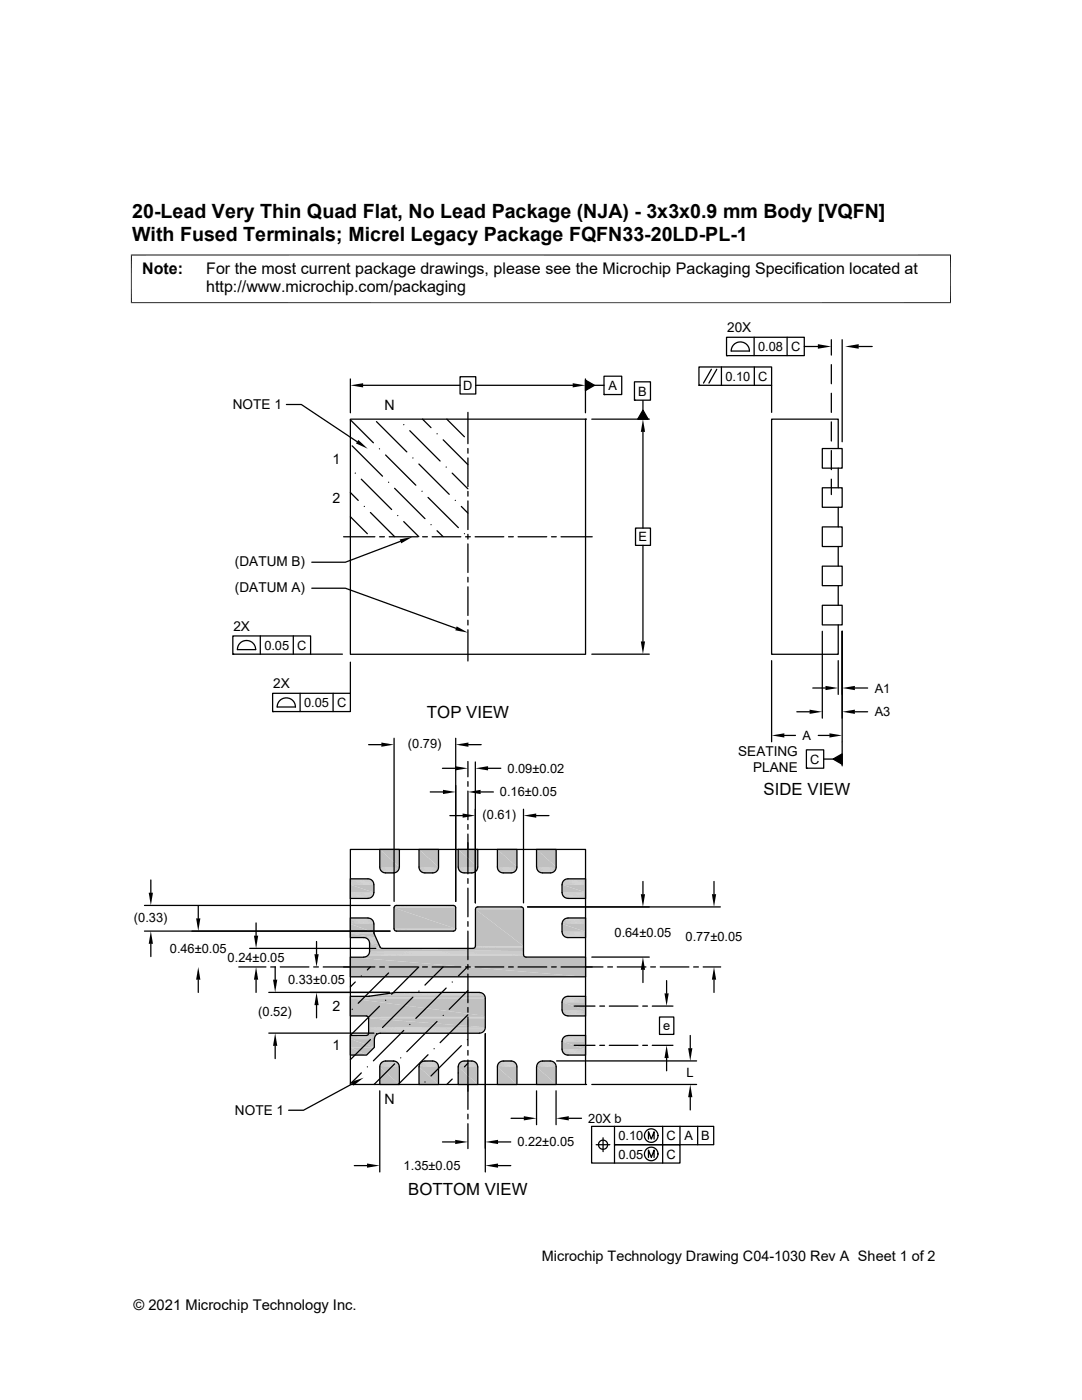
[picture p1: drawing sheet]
<svg xmlns="http://www.w3.org/2000/svg" width="216mm" height="279mm" viewBox="0 0 216 279" stroke-linecap="round" stroke-linejoin="round" font-family="sans-serif">
<g fill="none" stroke="#000" stroke-width=".25">
<path d="M69.9 83.8l4.6 4.6M69.9 83.7h46.9v46.9h-46.9zM69.9 98.3l1.6 1.6M70.3 89l6 6M70.9 94.4h.1M72.1 95.6l6 6.1M75.1 84.1l6.1 6.1M75.7 89.6h.1M76.9 90.8l6.1 6M77.5 96.2h.1M78.7 97.5l6.1 6M80.6 84.8h.1"/>
<path d="M81.8 86l6 6M82.4 91.4h.1M83.6 92.6l6 6.1M84.2 98h.1M84.3 83.7l1.7 1.6M85.4 99.3l6.1 6M87.2 86.6h.1M88.4 87.8l5 4.9M89 93.2h.1M89.2 83.7l3.5 3.5M90.2 94.4l3.2 3.2M90.8 99.9h.1"/>
<path d="M116.8 83.7h.1M164.1 97.3h3.9v3.9h-3.9zM164.1 89.5h3.9v3.9h-3.9zM167.3 89.5v-5.8h-13.3v46.9h13.3v-5.9M167.3 93.4v3.9M69.9 103.1l3.4 3.4M72.7 101.1h.1M73.9 102.3l4.8 4.8M79.4 102.9h.1M80.6 104.1l3 3M86 104.7h.1M87.2 105.9l1.2 1.2"/>
<path d="M92.1 101.1l1.3 1.3M92.7 106.5h.1M164.1 113h3.9v3.9h-3.9zM164.1 105.2h3.9v3.9h-3.9zM167.3 101.2v4M167.3 109.1v3.9M167.3 116.9v3.9M164.1 120.8h3.9v3.9h-3.9zM69.9 169.5h46.9v46.9h-46.9zM116.8 216.4h.1"/>
</g>
<g fill="#c0c0c0">
<path d="M107.1 169.5l3.9 3.5h-3.9z"/>
<path d="M107.1 169.5h3.9v3.5z"/>
<path d="M99.3 169.5l3.8 3.5h-3.8z"/>
<path d="M99.3 169.5h3.8v3.5z"/>
<path d="M91.4 169.5l3.9 3.5h-3.9z"/>
<path d="M91.4 169.5h3.9v3.5z"/>
<path d="M83.6 169.5l3.9 3.5h-3.9z"/>
<path d="M83.6 169.5h3.9v3.5z"/>
<path d="M75.8 169.5l3.9 3.5h-3.9z"/>
<path d="M75.8 169.5h3.9v3.5z"/>
</g>
<path d="M75.8 173.1h3.9M83.6 173.1h3.9M91.4 173.1h3.9M99.3 173.1h3.8M107.1 173.1h3.9" fill="none" stroke="#c0c0c0" stroke-width=".21"/>
<g fill="none" stroke="#c0c0c0" stroke-width=".2">
<path d="M75.8 173.3h3.9M75.8 173.5h3.8M75.9 173.7h3.6M76.1 173.9h3.3M76.2 174h3.1M76.4 174.1h2.7M76.5 174.2h2.4M83.6 173.3h3.9M83.7 173.5h3.7M83.8 173.7h3.6M83.9 173.9h3.3M84 174h3.1"/>
<path d="M84.2 174.1h2.7M84.4 174.2h2.3M91.4 173.3h3.9M91.5 173.5h3.8M91.6 173.7h3.6M91.7 173.9h3.4M91.8 174h3.1M92 174.1h2.7M92.2 174.2h2.4M99.3 173.3h3.8M99.3 173.5h3.8M99.4 173.7h3.6"/>
<path d="M99.5 173.9h3.4M99.7 174h3M99.8 174.1h2.8M100 174.2h2.4M107.1 173.3h3.9M107.1 173.5h3.8M107.2 173.7h3.6M107.3 173.9h3.4M107.5 174h3.1M107.7 174.1h2.7M107.8 174.2h2.4"/>
</g>
<g fill="#c0c0c0">
<path d="M108 174.2h1.8z"/>
<path d="M108 174.2h2z"/>
<path d="M100.2 174.2h1.8z"/>
<path d="M100.2 174.2h2z"/>
<path d="M92.4 174.2h1.7z"/>
<path d="M92.4 174.2h2z"/>
<path d="M84.6 174.2h1.7z"/>
<path d="M84.6 174.2h2z"/>
<path d="M76.8 174.2h1.7z"/>
<path d="M76.8 174.2h1.9z"/>
</g>
<g fill="none" stroke="#c0c0c0" stroke-width=".2">
<path d="M69.9 175.4h3.7M69.9 175.4h3.9M69.9 175.5h4.1M69.9 175.6h4.3M69.9 175.7h4.4M69.9 175.9h4.5M69.9 176.1h4.6M69.9 176.5h4.7M112.1 176.5h4.7M112.2 176.1h4.6M112.3 175.9h4.5M112.4 175.7h4.4"/>
<path d="M112.6 175.6h4.2M112.7 175.5h4.1M112.9 175.4h3.9M113.1 175.4h3.7"/>
</g>
<path d="M69.9 176.3h4.7M112.2 176.3h4.6" fill="none" stroke="#c0c0c0" stroke-width=".21"/>
<g fill="#c0c0c0">
<path d="M112.1 176.6l4.7 1.5h-4.7z"/>
<path d="M112.1 176.6h4.7v1.5z"/>
<path d="M69.9 176.6l4.7 1.5h-4.7z"/>
<path d="M69.9 176.6h4.7v1.5z"/>
</g>
<path d="M69.9 178.2h4.7M112.1 178.2h4.7M69.9 184.3h4.7M112.1 184.3h4.7" fill="none" stroke="#c0c0c0" stroke-width=".21"/>
<g fill="none" stroke="#c0c0c0" stroke-width=".2">
<path d="M69.9 178.4h4.7M69.9 178.6h4.6M69.9 178.8h4.5M69.9 179h4.4M69.9 179.1h4.3M69.9 179.2h4.1M69.9 179.2h3.9M69.9 179.3h3.7M112.2 178.4h4.6M112.2 178.6h4.6M112.3 178.8h4.5M112.4 179h4.4"/>
<path d="M112.6 179.1h4.2M112.7 179.2h4.1M112.9 179.2h3.9M113.1 179.3h3.7M69.9 183.2l3.9 .1M69.9 183.3h4.1M69.9 183.4h4.3M69.9 183.5h4.4M69.9 183.7h4.5M69.9 183.9h4.6M69.9 184.1h4.7M78.6 181.1h12.3"/>
<path d="M78.7 181h12.2M78.7 180.9h12.2M78.7 180.8h12.1M78.8 180.8h12M78.9 180.8h11.8M94.9 181.4h9.6M94.9 181.3h9.5M94.9 181.2h9.5M95 181.1h9.4M95 181.1h9.3M95.1 181h9.1M112.2 184.1h4.6"/>
<path d="M112.2 183.9h4.6M112.3 183.7h4.5M112.4 183.5h4.4M112.6 183.4h4.2M112.7 183.3h4.1M112.9 183.3h3.9"/>
</g>
<g fill="#c0c0c0">
<path d="M78.6 181.2l12.3 4.2h-12.3z"/>
<path d="M78.6 181.2h12.3v4.2z"/>
</g>
<path d="M78.6 185.4h12.3M78.6 185.5h12.3M78.7 185.6h12.2M78.7 185.7h12.1M78.8 185.7h12M78.9 185.8h11.8M78.9 185.8h11.7" fill="none" stroke="#c0c0c0" stroke-width=".2"/>
<g fill="#c0c0c0">
<path d="M112.1 184.4l4.7 1.5h-4.7z"/>
<path d="M112.1 184.4h4.7v1.5z"/>
<path d="M69.9 184.4l4.7 1.7h-4.7z"/>
<path d="M69.9 184.4h4.7v1.7z"/>
</g>
<path d="M69.9 186.1h4.7M69.9 186.2h4.7M69.9 186.3h4.7M112.1 186h4.7M112.2 186.2h4.6M112.2 186.4h4.6M112.3 186.6h4.5M112.4 186.8h4.4M112.6 186.9h4.2M112.7 187h4.1M112.9 187.1h3.9M113.1 187.1h3.7" fill="none" stroke="#c0c0c0" stroke-width=".2"/>
<g fill="#c0c0c0">
<path d="M69.9 186.3l5.1 .8h-5.1z"/>
<path d="M69.9 186.3h4.7l.4 .8z"/>
</g>
<path d="M72.6 187.1h2.4M72.8 187.2h2.2M73 187.2h2.1" fill="none" stroke="#c0c0c0" stroke-width=".2"/>
<g fill="#c0c0c0">
<path d="M73.2 187.3l1.9 .1h-1.8z"/>
<path d="M73.2 187.3h1.9v.1z"/>
<path d="M73.3 187.4l1.9 .1h-1.7z"/>
<path d="M73.3 187.4h1.8l.1 .1z"/>
<path d="M73.5 187.5l1.8 .2h-1.7z"/>
<path d="M73.5 187.5h1.7l.1 .2z"/>
<path d="M73.6 187.7l1.8 .2h-1.7z"/>
<path d="M73.6 187.7h1.7l.1 .2z"/>
<path d="M73.7 187.9l1.7 .2h-1.7z"/>
<path d="M73.7 187.9h1.7v.2z"/>
<path d="M73.7 188.1l1.8 .2h-1.8z"/>
<path d="M73.7 188.1h1.7l.1 .2z"/>
<path d="M94.9 181.5l9.6 7.3h-9.6z"/>
<path d="M94.9 181.5h9.6v7.3z"/>
</g>
<path d="M94.8 188.9h9.7M94.8 188.8h9.7" fill="none" stroke="#c0c0c0" stroke-width=".2"/>
<g fill="#c0c0c0">
<path d="M73.7 188.3l2.1 .7h-2.1z"/>
<path d="M73.7 188.3h1.8l.3 .7z"/>
</g>
<path d="M73.7 189h2.2M73.7 189.1h2.2M73.7 189.2h2.3M73.7 189.2h2.4M73.7 189.2l2.6 .1M94.4 189.3h10.1M94.6 189.2h9.9M94.7 189.1h9.8M94.8 189h9.7" fill="none" stroke="#c0c0c0" stroke-width=".2"/>
<g fill="#c0c0c0">
<path d="M73.7 189.3l30.8 .5h-30.8z"/>
<path d="M73.7 189.3h30.8v.5z"/>
</g>
<path d="M73.7 189.9h30.8" fill="none" stroke="#c0c0c0" stroke-width=".21"/>
<g fill="none" stroke="#c0c0c0" stroke-width=".2">
<path d="M72.6 191h44.2M72.9 191h31.9M73 190.9h31.7M73.1 190.9h31.5M73.2 190.8h31.4M73.3 190.8h31.2M73.3 190.7h31.2M73.4 190.7h31.1M73.4 190.6h31.1M73.5 190.6h31M73.5 190.5h31M73.6 190.3h30.9"/>
<path d="M73.7 190.2h30.8"/>
</g>
<g fill="#c0c0c0">
<path d="M69.9 191l46.9 3.9h-46.9z"/>
<path d="M69.9 191h46.9v3.9z"/>
</g>
<g fill="none" stroke="#c0c0c0" stroke-width=".2">
<path d="M69.9 198.9h26.9M73.5 198.8h23.3M73.7 198.7h23.1M75 198.6h21.7M76.1 198.4h20.5M77.1 198.3h19.3M77.9 198.2h18.4M78.5 198.1h17.6M112.1 199.9h4.7M112.2 199.7h4.6M112.2 199.5h4.6M112.3 199.3h4.5"/>
<path d="M112.4 199.2h4.4M112.6 199.1h4.2M112.7 198.9h4.1M112.9 198.9h3.9M113.1 198.9h3.7"/>
</g>
<path d="M69.9 199.1h26.9" fill="none" stroke="#c0c0c0" stroke-width=".21"/>
<g fill="#c0c0c0">
<path d="M112.1 200l4.7 1.6h-4.7z"/>
<path d="M112.1 200h4.7v1.6z"/>
</g>
<path d="M112.1 201.7h4.7" fill="none" stroke="#c0c0c0" stroke-width=".21"/>
<path d="M112.2 201.9h4.6M112.2 202.1h4.6M112.3 202.2h4.5M112.4 202.4h4.4M112.6 202.5h4.2M112.7 202.6h4.1M112.9 202.7h3.9M113.1 202.7h3.7" fill="none" stroke="#c0c0c0" stroke-width=".2"/>
<g fill="#c0c0c0">
<path d="M69.9 199.2l26.9 3.6h-26.9z"/>
<path d="M69.9 199.2h26.9v3.6z"/>
</g>
<path d="M73.1 202.8h23.7M73.3 202.8h23.5M73.4 202.9h23.4M73.4 203h23.4M73.5 203h23.3M73.5 203.1h23.3M73.6 203.2h23.2" fill="none" stroke="#c0c0c0" stroke-width=".2"/>
<g fill="#c0c0c0">
<path d="M73.6 203.2l23.2 1.8h-23.2z"/>
<path d="M73.6 203.2h23.2v1.8z"/>
</g>
<path d="M73.6 205.1h23.2" fill="none" stroke="#c0c0c0" stroke-width=".21"/>
<path d="M73.6 205.3h23.2M73.6 205.5h23.2M73.6 205.7h23.1M73.6 205.9h23M73.6 206h22.8M73.6 206.1h22.7M73.6 206.2h2.3M96.1 206.2h-22.5" fill="none" stroke="#c0c0c0" stroke-width=".2"/>
<path d="M73.6 206.2l1.9 .1z" fill="#c0c0c0"/>
<path d="M73.6 206.2h2.1" fill="none" stroke="#c0c0c0" stroke-width=".2"/>
<g fill="#c0c0c0">
<path d="M73.6 206.3h1.9z"/>
<path d="M73.6 206.3l1.7 .1z"/>
<path d="M73.5 206.4h1.8z"/>
<path d="M73.5 206.4h1.7z"/>
<path d="M73.5 206.4l1.6 .1z"/>
<path d="M73.4 206.5h1.7z"/>
<path d="M73.4 206.5h1.6z"/>
<path d="M73.3 206.6h1.7z"/>
<path d="M73.2 206.6h1.8z"/>
<path d="M73.2 206.7h1.8z"/>
<path d="M73.1 206.7h1.9z"/>
</g>
<path d="M69.9 206.7h5.1M69.9 206.9h5M69.9 207.1h4.9M112.2 207.5h4.6M112.2 207.3h4.6M112.3 207.2h4.5M112.4 207h4.4M112.6 206.9h4.2M112.7 206.8h4.1M112.9 206.7h3.9M113.1 206.7h3.7" fill="none" stroke="#c0c0c0" stroke-width=".2"/>
<path d="M69.9 207.3h4.8M112.1 207.7h4.7" fill="none" stroke="#c0c0c0" stroke-width=".21"/>
<g fill="#c0c0c0">
<path d="M69.9 207.4l4.8 1.6h-4.8z"/>
<path d="M69.9 207.4h4.8v1.6z"/>
<path d="M112.1 207.8l4.7 1.6h-4.7z"/>
<path d="M112.1 207.8h4.7v1.6z"/>
</g>
<path d="M112.1 209.5h4.7M112.2 209.9h4.6M112.3 210.1h4.5M112.4 210.2h4.4M112.6 210.4h4.2M112.7 210.5h4.1M112.9 210.5h3.9" fill="none" stroke="#c0c0c0" stroke-width=".2"/>
<path d="M112.2 209.7h4.6" fill="none" stroke="#c0c0c0" stroke-width=".21"/>
<g fill="#c0c0c0">
<path d="M69.9 209l3.3 1.6h-3.3z"/>
<path d="M69.9 209h4.8l-1.5 1.6z"/>
</g>
<path d="M113.1 210.6h3.7" fill="none" stroke="#c0c0c0" stroke-width=".2"/>
<g fill="#c0c0c0">
<path d="M108 211.8h2z"/>
<path d="M108.2 211.8h1.8z"/>
<path d="M100.2 211.8h2z"/>
<path d="M100.4 211.8h1.8z"/>
<path d="M92.4 211.8h2z"/>
<path d="M92.6 211.8h1.8z"/>
<path d="M84.6 211.8h2z"/>
<path d="M84.8 211.8h1.8z"/>
<path d="M76.8 211.8h1.9z"/>
<path d="M76.9 211.8h1.8z"/>
</g>
<g fill="none" stroke="#c0c0c0" stroke-width=".2">
<path d="M75.8 212.6h3.9M75.8 212.4h3.8M75.9 212.2h3.6M76.1 212.1h3.3M76.2 212h3.1M76.4 211.9h2.7M76.5 211.8h2.4M83.6 212.6h3.9M83.7 212.4h3.7M83.8 212.2h3.6M83.9 212.1h3.3M84 212h3.1"/>
<path d="M84.2 211.9h2.7M84.4 211.8h2.3M91.4 212.6h3.9M91.5 212.4h3.8M91.6 212.2h3.6M91.7 212.1h3.4M91.8 212h3.1M92 211.9h2.7M92.2 211.8h2.4M99.3 212.6h3.8M99.3 212.4h3.8M99.4 212.2h3.6"/>
<path d="M99.5 212.1h3.4M99.7 212h3M99.8 211.9h2.8M100 211.8h2.4M107.1 212.6h3.9M107.1 212.4h3.8M107.2 212.2h3.6M107.3 212.1h3.4M107.5 212h3.1M107.7 211.9h2.7M107.8 211.8h2.4"/>
</g>
<path d="M75.8 212.8h3.9M83.6 212.8h3.9M91.4 212.8h3.9M99.3 212.8h3.8M107.1 212.8h3.9" fill="none" stroke="#c0c0c0" stroke-width=".21"/>
<g fill="#c0c0c0">
<path d="M107.1 212.9l3.9 3.5h-3.9z"/>
<path d="M107.1 212.9h3.9v3.5z"/>
<path d="M99.3 212.9l3.8 3.5h-3.8z"/>
<path d="M99.3 212.9h3.8v3.5z"/>
<path d="M91.4 212.9l3.9 3.5h-3.9z"/>
<path d="M91.4 212.9h3.9v3.5z"/>
<path d="M83.6 212.9l3.9 3.5h-3.9z"/>
<path d="M83.6 212.9h3.9v3.5z"/>
<path d="M75.8 212.9l3.9 3.5h-3.9z"/>
<path d="M75.8 212.9h3.9v3.5z"/>
</g>
<g fill="none" stroke="#000" stroke-width=".25">
<path d="M69.9 75.6v6.8M72.5 76.9h19.3M91.8 75.2h3.1v3.4h-3.1zM94.9 76.9h19.4M116.8 75.9l1.8 1-1.8 1zM116.8 75.6v6.8M118.6 76.9h1.9M120.5 75.1h3.6v3.6h-3.6zM120.5 78.7h.1M126.6 76.2h3.2v3.7h-3.2zM126.6 79.9h.1M128.3 80v1.9"/>
<path d="M139.5 73.2h14.5v3.7h-14.5zM139.5 76.9h.1M141.9 73.7l-1.5 2.8M143 73.7l-1.5 2.8M144 73.2v3.7M145 67.3h15.5v3.7h-15.5zM145 71h.1M146.4 68.8a1.82 1.82 0 0 1 2-.4 1.82 1.82 0 0 1 1.1 1.7h-3.6l.1-.6zM150.5 67.3v3.7M150.5 73.2v3.7M154 76.9v5.4M157.1 67.3v3.7"/>
<path d="M160.5 69.2h2.7M165.9 67.8v3.1M165.9 72.8v3.8M165.9 78.5v3.8M168 67.8v20.4M171.3 69.2h2.7M57.2 80.7h2.9l11.2 7.5M93.4 82.3v6.2M93.4 89.5v.9M93.4 91.4v5.7M93.4 98.1v.9M93.4 100v5.7"/>
<path d="M118.1 83.7h11.5M128.3 81.9l1 1.8h-2zM128.3 86.2v19.2M165.9 84.2v3.8M165.9 89.9v3.8M165.9 95.6v3.1M62.2 117.4h6.7l22.1 8M68.6 107.1h6.2M75.8 107.1h.9M77.7 107.1h5.7M79.9 108l-11 4.2h-6.7M84.3 107.1h1"/>
<path d="M86.2 107.1h5.7M92.9 107.1h1M93.4 106.6v1M93.4 108.5v5.8M93.4 115.2v1M93.4 117.1v5.7M94.8 107.1h5.7M101.5 107.1h.9M103.4 107.1h5.7M110 107.1h1M112 107.1h6.2M126.8 105.4h3v3.4h-3z"/>
<path d="M128.3 108.8v19.2M46.5 126.9h15.5v3.7h-15.5zM46.5 130.6h.1M47.9 128.4a1.82 1.82 0 0 1 2-.4 1.82 1.82 0 0 1 1.1 1.6h-3.6l.1-.5zM51.9 126.9v3.7M54.4 138.4h15.5v3.6h-15.5zM55.8 139.8a1.82 1.82 0 0 1 2-.4 1.82 1.82 0 0 1 1.1 1.7h-3.6l.1-.6zM58.5 126.9v3.7M59.9 138.4v3.6M62 130.6h6.3M66.5 138.4v3.6M69.9 132.1v6.3"/>
<path d="M93.4 123.8v.9M93.4 125.7v6.2M118.1 130.6h11.5M154 131.8v16.2M162.2 137.3h2.5M164.1 126v17.3M167.3 131.8v6.8M168 126v22M170.6 137.3h2.5M54.4 142h.1M73.6 148.6h2.5M78.6 147.3v32.6"/>
<path d="M85.9 158.1h2.5M88.3 153.3h2.5M90.9 147.3v32.6M93.4 152v3M93.4 156v.9M93.4 157.9v5.7M93.5 148.6h2.5M94.8 152.1v28.1M95.9 158.1h2.5M97.4 153.3h2.5M156.5 146.8h2.2M159 142h2.5"/>
<path d="M160.9 149.6h3.5v3.7h-3.5zM160.9 153.3h.1M163.3 146.8h2.2M164.4 151.5h1.8M166.2 151.5l1.8-1v2zM168 148.1v4.7M170.6 142h2.5M30.1 175.6v2.6M74.6 176.6a1.16 1.16 0 0 0-1.2-1.2h-3.5v3.9h3.5a1.16 1.16 0 0 0 1.2-1.2M74.6 176.6v1.5M79.7 173a1.16 1.16 0 0 1-1.2 1.2h-1.6a1.16 1.16 0 0 1-1.1-1.2v-3.5h3.9v3.5M83.6 169.5h3.9v3.5a1.16 1.16 0 0 1-1.2 1.2h-1.5a1.16 1.16 0 0 1-1.2-1.2z"/>
<path d="M89.8 162.8h2.5M91.4 169.5h3.9v3.5a1.16 1.16 0 0 1-1.2 1.2h-1.5a1.16 1.16 0 0 1-1.2-1.2zM93.4 164.5v1M93.4 166.5v7.9M93.4 175.3v1M93.4 177.2v5.8M99.3 169.5h3.8v3.5a1.16 1.16 0 0 1-1.1 1.2h-1.6a1.16 1.16 0 0 1-1.1-1.2zM104.5 161.5v18.7M107 162.8h2.5M107.1 173a1.16 1.16 0 0 0 1.1 1.2h1.6a1.16 1.16 0 0 0 1.2-1.2v-3.5h-3.9v3.5M112.5 175.7l.8-.3h3.5v3.9h-3.5a1.19 1.19 0 0 1-1.2-1.2l.1-1.8zM128.3 175.9v2.6"/>
<path d="M142.5 175.9v2.6M28.8 185.8h49M28.8 180.7h49M30.1 188.4v2.5M39.6 180.7v2.6M39.6 195.5v2.6M47.6 193h5.5M49.8 189.3h25.2M51.1 184.2v2.5M51.1 195.5v2.6M53.6 198.1h24.1M54 193h1"/>
<path d="M54.9 193v2.5M55.9 193h5.7M62.6 193h.9M63.2 187.9v2.5M64.5 193h10.3M70.9 196l-1 1M72.1 194.8h.1M73.4 183.2h-3.5v3.9h2.7a1.16 1.16 0 0 1 1.1 1.2v1.5a1.19 1.19 0 0 1-1.1 1.2h-2.7v3.9h46.9v-3.9h-11.9l-.3-.1-.1-.4v-9l-.2-.4-.2-.1h-8.8l-.3 .1-.1 .4v7.3M73.4 183.2a1.16 1.16 0 0 1 1.2 1.2M73.9 193l-.6 .6M74.6 184.4l.1 1.9M74.6 186.3l1.2 2.7 .5 .3h18.1l.3-.2 .1-.3"/>
<path d="M75.8 193h.9M76.9 199.6h.1M77.5 194.2l-6 6M77.7 193h5.7M78.8 180.8l.3-.1h11.5l.2 .1 .1 .4v4.3l-.1 .2-.3 .1h-11.5l-.4-.4v-4.2zM82.4 199l-6.1 6.1M83.6 193l-5.5 5.4M83.6 197.8h.1M84.3 193h1M86.2 193h5.7M88.4 193l-3.6 3.6M89 197.2l-6 6"/>
<path d="M90.2 196h.1M92.9 193h1M93.3 193l-1.8 1.8M93.4 197.7l-3.8 3.7M93.4 183.9v1M93.4 185.8v5.7M93.4 192.5v.9M93.4 194.4v5.7M94.8 193h5.7M95.7 198.1a1.16 1.16 0 0 1 1.1 1.1v5.8a1.16 1.16 0 0 1-1.1 1.2M95.7 198.1h-16.7a31.6 31.6 0 0 1-9.1 .7v4h3.2l.3 .1 .2 .3v3l-.2 .3-.3 .2h-3.2v3.9h3.3l1.5-1.6v-1.6M101.5 193h.9"/>
<path d="M103.4 193h5.7M105.3 181h38.4M110 193h1M113.3 183.2h3.5v3.9h-3.5a1.19 1.19 0 0 1-1.2-1.2l.1-1.5a1.16 1.16 0 0 1 1.1-1.2M118.1 191h11.5M120.3 193h-8.3M121.3 193h.9M123.2 193h5.7M128.3 193.5v2.6M129.8 193h1M131.7 193h5.8M133 195.7v2.5"/>
<path d="M138.4 193h1M140.3 193h3.5M142.5 195.5v2.6M53.6 206.2h21M54.9 208.7v2.6M63.2 200.6v2.5M70.3 201.4h.1M70.3 216.3l-9.7 5.3h-3M72.1 214.1l-2.2 2.2M73.3 212.9h.1M73.9 207.5l-4 4M75.1 206.3h.1"/>
<path d="M75.7 200.8l-5.8 5.8M75.8 217.7v16.2M78.7 212.3l-4.1 4.1M79.7 212.9a1.16 1.16 0 0 0-1.2-1.1h-1.6a1.16 1.16 0 0 0-1.1 1.1v3.5h3.9v-3.5M79.9 211.1h.1M80.6 205.7l-6.1 6M81.8 204.4h.1M83.9 212.1l.6-.3h1.8a1.16 1.16 0 0 1 1.2 1.1v3.5h-3.9v-3.5zM84.8 215.9h.1M85.4 210.5l-5.9 5.9M86.6 209.3h.1M87.2 203.9l-6 6"/>
<path d="M88.4 202.6h.1M90.2 215.3l-1 1.1M91.5 214.1h.1M91.8 212.1l.6-.3h1.7a1.16 1.16 0 0 1 1.2 1.1v3.5h-3.9v-3.5zM92.1 208.7l-6.1 6M93.3 207.5h.1M93.4 212.2l-.7 .7M93.4 202.5l-5.6 5.6M93.4 201.1v.9M93.4 203v5.7M93.4 209.6v1M93.4 211.5v9.9"/>
<path d="M95.7 206.2h-19.8a1.16 1.16 0 0 0-1.2 1.2M96.8 206.3v27.6M99.6 212.1l.6-.3h1.8a1.16 1.16 0 0 1 1.1 1.1v3.5h-3.8v-3.5zM107.1 212.9v3.5h3.9v-3.5a1.16 1.16 0 0 0-1.2-1.1h-1.6a1.16 1.16 0 0 0-1.1 1.1M107.1 217.7v6.8M111 217.7v6.8M111.1 211.7h27.9M112.5 207l.8-.3h3.5v3.9h-3.5a1.19 1.19 0 0 1-1.2-1.2l.1-1.8zM113.3 202.7a1.19 1.19 0 0 1-1.2-1.1l.1-1.6a1.16 1.16 0 0 1 1.1-1.2h3.5v4h-3.5M114.6 200.8h4.1M114.6 208.6h4.1M118.1 216.4h20.9"/>
<path d="M119.7 200.8h.9M119.7 208.6h.9M121.6 200.8h5.7M121.6 208.6h5.7M128.2 200.8h1M128.2 208.6h1M130.2 200.8h4.1M130.2 208.6h4.1M131.6 203h2.9v3.4h-2.9zM133 211.2v2.5M137.7 206.7v2.5M137.7 219v2.5"/>
<path d="M70.7 232.6h2.5M88.3 227.9h2.5M93.4 222.4v.9M93.4 224.3v4.9M99.4 227.9h2.5M99.4 232.6h2.5M102 223.2h2.5M113.5 223.2h2.5M119 228.5h2.7M120.3 227.1v2.7M122.6 224.8v3.7h13.1v3.6h-17.7v-7.3h24.4v3.7h-19.8v3.6M129.4 227.3v-1.4l.6 1.4 .5-1.4v1.4"/>
<path d="M129.4 231v-1.5l.6 1.5 .5-1.5v1.5M132.2 224.8v7.3M135.7 224.8v3.7M139.2 224.8v3.7"/>
<circle cx="120.3" cy="228.5" r=".92"/>
<circle cx="129.9" cy="230.3" r="1.35"/>
<circle cx="129.9" cy="226.6" r="1.35"/>
</g>
<g fill="#000">
<path d="M69.9 76.9l2.6-.4v.8zM114.3 76.5l2.5 .4-2.5 .4zM116.8 75.9l1.8 1-1.8 1zM163.2 68.7l2.7 .5-2.7 .4zM168.6 69.2l2.7-.5v.9zM71.5 87.8l1.9 1.8-2.4-1.1zM128.3 83.7l.4 2.5h-.8zM128.3 81.9l1 1.8h-2zM79.8 107.7l2.5-.6-2.2 1.3zM91.1 125l2.3 1.3-2.6-.5zM127.9 128h.8l-.4 2.6zM164.7 136.9l2.6 .4-2.6 .4z"/>
<path d="M168 137.3l2.6-.4v.8zM76.1 148.2l2.5 .4-2.5 .4zM88.4 157.6l2.5 .5-2.5 .4zM90.8 152.9l2.6 .4-2.6 .5zM90.9 148.6l2.6-.4v.8zM93.4 158.1l2.5-.5v.9zM94.8 153.3l2.6-.4v.9zM154 146.8l2.5-.5v.9zM161.5 141.6l2.6 .4-2.6 .5zM165.5 146.3l2.5 .5-2.5 .4zM166.2 151.5l1.8-1v2zM168 142l2.6-.4v.9z"/>
<path d="M29.7 178.2h.8l-.4 2.5zM92.3 162.3l2.5 .5-2.5 .4zM104.5 162.8l2.5-.5v.9zM127.9 178.5h.8l-.4 2.5zM142 178.5h.9l-.4 2.5zM30.1 185.8l.4 2.6h-.8zM39.6 193l.4 2.5h-.9zM39.1 183.3h.9l-.4 2.5zM51.1 193l.4 2.5h-.8zM50.7 186.7h.8l-.4 2.6zM54.5 195.5h.8l-.4 2.6zM62.7 190.4h.9l-.4 2.6z"/>
<path d="M128.3 191l.4 2.5h-.8zM132.6 198.2h.8l-.4 2.6zM142.5 193l.4 2.5h-.9zM54.9 206.2l.4 2.5h-.8zM63.2 198.1l.4 2.5h-.9zM70.1 215.9l2.5-.8-2.1 1.6zM133 208.6l.4 2.6h-.8zM137.7 216.4l.5 2.6h-.9zM137.3 209.2h.9l-.5 2.5zM73.2 232.2l2.6 .4-2.6 .4zM90.8 227.5l2.6 .4-2.6 .4zM96.8 227.9l2.6-.4v.8z"/>
<path d="M96.8 232.6l2.6-.4v.8zM104.5 222.8l2.6 .4-2.6 .4zM111 223.2l2.5-.4v.8z"/>
</g>
<path d="M26.1 50.9h163.7M26.2 50.8v9.7M189.7 50.8v9.7M26.1 60.4h163.7" fill="none" stroke="#000" stroke-width=".2"/>
<g font-size="3.9">
<text x="26.4" y="43.5">20-Lead Very Thin Quad Flat, No Lead Package (NJA) - 3x3x0.9 mm Body [VQFN]</text>
<text x="26.4" y="48.1">With Fused Terminals; Micrel Legacy Package FQFN33-20LD-PL-1</text>
</g>
<g font-size="3.3">
<text x="85.2" y="143.2">TOP VIEW</text>
<text x="152.4" y="158.7">SIDE VIEW</text>
<text x="81.5" y="238.5">BOTTOM VIEW</text>
</g>
<g font-size="3.2">
<text x="28.4" y="54.7">Note:</text>
<text x="41.1" y="58.3">http://www.microchip.com/packaging</text>
<text x="41.1" y="54.7">For the most current package drawings, please see the Microchip Packaging Specification located at</text>
</g>
<g font-size="2.9">
<text x="108.1" y="251.7">Microchip Technology Drawing C04-1030 Rev A Sheet 1 of 2</text>
<text x="26.6" y="261.3">© 2021 Microchip Technology Inc.</text>
</g>
<g font-size="2.8">
<text x="76.7" y="81.8">N</text>
<text x="66.3" y="92.5">1</text>
<text x="66.3" y="100.3">2</text>
<text x="66.3" y="201.8">2</text>
<text x="66.3" y="209.6">1</text>
<text x="76.7" y="220.3">N</text>
</g>
<g font-size="2.7">
<text x="145.1" y="66.3">20X</text>
<text x="46.4" y="81.7">NOTE 1</text>
<text x="46.9" y="112.9">(DATUM B)</text>
<text x="46.9" y="118.1">(DATUM A)</text>
<text x="46.6" y="125.8">2X</text>
<text x="54.5" y="137.3">2X</text>
<text x="147.3" y="150.9">SEATING</text>
<text x="150.3" y="154.1">PLANE</text>
<text x="46.9" y="222.5">NOTE 1</text>
</g>
<g font-size="2.6">
<text x="151.3" y="70">0.08</text>
<text x="157.8" y="70.1">C</text>
<text x="92.4" y="77.8">D</text>
<text x="121.4" y="77.8">A</text>
<text x="144.8" y="76">0.10</text>
<text x="151.3" y="76">C</text>
<text x="127.3" y="79">B</text>
<text x="127.4" y="108">E</text>
<text x="52.7" y="129.6">0.05</text>
<text x="59.3" y="129.6">C</text>
<text x="60.7" y="141.1">0.05</text>
<text x="67.2" y="141.1">C</text>
<text x="174.5" y="138.2">A1</text>
<text x="174.5" y="142.9">A3</text>
<text x="81.4" y="149.2">(0.79)</text>
<text x="160.1" y="147.7">A</text>
<text x="101.3" y="154.2">0.09±0.02</text>
<text x="161.7" y="152.4">C</text>
<text x="99.8" y="158.9">0.16±0.05</text>
<text x="96.3" y="163.4">(0.61)</text>
<text x="26.7" y="183.9">(0.33)</text>
<text x="33.9" y="190.3">0.46±0.05</text>
<text x="122.6" y="186.9">0.64±0.05</text>
<text x="136.8" y="187.9">0.77±0.05</text>
<text x="45.4" y="192">0.24±0.05</text>
<text x="57.5" y="196.4">0.33±0.05</text>
<text x="51.5" y="202.8">(0.52)</text>
<text x="132.3" y="205.6">e</text>
<text x="137" y="215">L</text>
<text x="117.4" y="224.1">20X b</text>
<text x="123.4" y="227.5">0.10</text>
<text x="133" y="227.5">C</text>
<text x="136.6" y="227.5">A</text>
<text x="139.9" y="227.5">B</text>
<text x="80.5" y="233.5">1.35±0.05</text>
<text x="103.2" y="228.8">0.22±0.05</text>
<text x="123.4" y="231.2">0.05</text>
<text x="133" y="231.2">C</text>
</g>
</svg>
